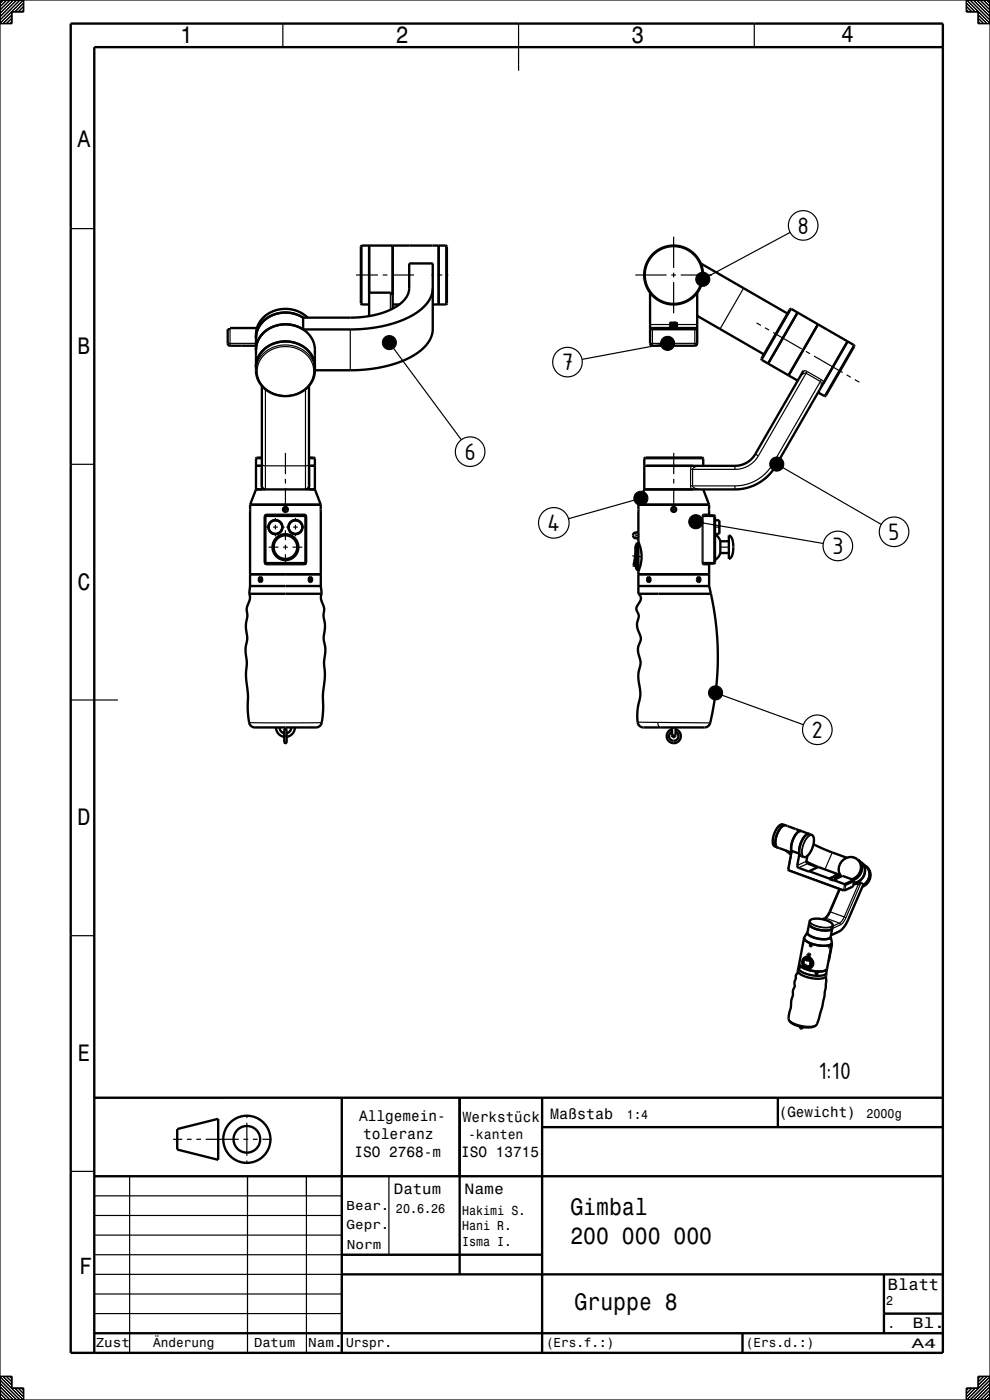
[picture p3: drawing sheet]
<svg xmlns="http://www.w3.org/2000/svg" width="210mm" height="297mm" viewBox="0 0 210 297" stroke-linecap="round" stroke-linejoin="round" font-family="sans-serif">
<!-- layer:  General  -->
<g fill="none" stroke="#000" stroke-width=".5">
<path d="M78.3 52.1v15M83.3 52.1v13.4M93 52.1v12.5M148.6 55.9l18.4 10.6M54.3 77.8a6.1 6.1 0 0 1 8-5.1 5.6 5.6 0 0 1 4.5 5.1M54.5 69.6h-5.7v.2h-.5v3l.2 .5h5.8M64.3 67.4a6.6 6.6 0 0 0-9.9 3.2l-.1 1.1M64.3 67.4l12-.1 3.1-.5 2.9-.9 2.6-1.5 1-1 .6-1 .3-1.2v-5.3h5v14.4l-.6 1.8-1.5 1.9-1.7 1.2-2 1.1-2.4 .9-3 .8-4.8 .5h-9M64.3 67.4v2.5M65.3 67.4a6.6 6.6 0 0 0-10.8 2.1l-.2 1.3v7.8a6.1 6.1 0 0 0 7.9 5.2 5.6 5.6 0 0 0 4.6-5.2v-4.4a6.1 6.1 0 0 0-7.7-5.3 5.6 5.6 0 0 0-4.8 5.3 6.1 6.1 0 0 1 8-5.2l2 .9M78.3 62.1h4.6l.3 .2 .1 .4M78.3 64.6h-1.5l-.3-.3 .1-12.1 17.9-.1 .3 .2v12l-.3 .3h-2.7"/>
<path d="M83.3 64.6h1.4M91.8 61.1l-.1 1.2-.4 .9-.6 1-1 1.1-2.5 1.8-3.4 1.4-3.2 .8-3.8 .5-12.5 .1M137.9 62.1v10.7l.2 .5h.3h9l.4-.2 .1-11M137.9 69.8h10M137.9 69.6h10M142.1 69.4l.2 .1M142.1 68.5h1.4M142.1 69.1l.2 .1M142.1 68.8l.2 .1M142.1 68.5l.2 .1M142.1 68.5h.1M142.1 69.4h.1"/>
<path d="M142.1 69.1h.1M142.1 68.8h.1M142.2 68.5h-.1M142.3 68.6v.1M142.3 68.9v.1M142.3 69.2v.1M142.3 69.5v.1M142.3 69.3l-.2 .1M142.3 69l-.2 .1M142.3 68.7l-.2 .1M143.3 68.5l-1 .1M143.5 69.4l-1.2 .1"/>
<path d="M143.5 69.1l-1.2 .1M143.5 68.8l-1.2 .1M143.5 69.5l-1.1 .1M143.5 69.1l-1.2 .2M143.5 68.8l-1.2 .2M143.5 68.5l-1.2 .2M143.5 68.7v.1M143.5 69.1h.1M143.5 69.4v.1M143.5 69.5l.2 .1M143.5 69.1l.2 .1M143.5 68.8l.2 .1"/>
<path d="M143.5 68.5l.2 .1M143.7 69.3l-1.6 .1M143.7 69l-1.6 .1M143.7 68.7l-1.6 .1M143.7 69.6h.1M143.7 69.2h.1M143.7 68.9h.1M143.7 68.6h.1M143.7 69.3l-.2 .1M143.7 69l-.2 .1M143.7 68.7l-.2 .1M143.7 69.6h-.2"/>
<path d="M143.7 69.2l-1.6 .2M143.7 68.9l-1.6 .2M143.7 68.6l-1.6 .2M143.7 69.3h.1M143.7 69h.1M143.7 68.6v.1M147.9 67l14.1 8.2M169.2 66.3l-6.3 10.8M170.4 78.6l-10.2 17.7a5 5 0 0 1-4.3 2.5h-19.2M173.5 68.8l-6.2 10.8M179.8 72.4l-5.2 9M54.3 98.8h1.2"/>
<path d="M55.5 97.1h-1l-.2 .2v6.5M55.5 81.9v21.2l.2 .4 .6 .3M56.3 82.6v.1M64.8 82.6v.1M65.5 97.1h1l.3 .2v6.5M65.5 81.9v21.2l-.2 .6-.5 .1M65.5 98.8h1.3M149.2 98.8v-1.5l-.3-.2h-12l-.2 .2v6.5M169.2 80.8l-7.7-4.5 6.2-10.8 13.5 7.8-6 10.6-.4 .1-1.3-.7M174.8 81.1l-10.2 17.7a10 10 0 0 1-8.7 5h-19.2M53 107.1v17.2M53 107.1h15"/>
<path d="M54.3 103.8h12.5M54.3 103.8l-1.3 3.3M56.2 109.4h8.6l.1 10.1h-8.6zM60 107.9h1.1M60.1 108.3h.3M60.4 108.3v-.1h-.3v.1h.5M60.6 108.3h.1M60.6 108.3v.3M66.8 103.8l1.2 3.3M68 107.1v17.2M134.8 116.7h.1M134.9 115.9l-.1 .1-.1 2-.3 2 .5 .1"/>
<path d="M135.2 115.2h.2M135.2 115.2v5.7M135.2 115.2l-.3 .3v5.2l.3 .2M135.4 112.9v1.3M135.4 114.9a7.5 7.5 0 0 1 0 6.3M135.4 107.1v5.8M135.4 112.9h-.5a.62 .62 0 0 0-.6 .7 .62 .62 0 0 0 .6 .6h.5M135.4 107.1h15M135.4 114.2v11.8M136.7 103.8l-1.3 3.3M149.2 103.8l1.2 3.3M149.5 109.3h1.9l.3 .3v9.7l-.3 .3h-1.9"/>
<path d="M150.4 107.1v2l.3 .2M150.7 119.6l-.3 .2v4.5M151.7 113.4a2.47 2.47 0 0 1 1.1 1.4M151.7 110.4l.9 .1v2.7l-.9 .1M152.8 117.3a2.47 2.47 0 0 1-1.1 1.5M152.8 114.8v2.5M152.8 117.3h1.8M152.8 114.8h1.8M154.6 113.6a1.58 1.58 0 0 1 .9 1.7 3.5 3.5 0 0 1-.6 3.2l-.3 .1zM52.9 126a3 3 0 0 1-.5 2.6l-.1 .5a7.4 7.4 0 0 1-.1 3.5v.4a7.5 7.5 0 0 1 0 3.7 9.4 9.4 0 0 0 .2 3.9 19.3 19.3 0 0 0 .2 6.6v.3a19.1 19.1 0 0 0 .4 6.2l.4 .4 .7 .2h12.9a1.42 1.42 0 0 0 1.4-1.6l.1-1.6a37.2 37.2 0 0 1 .4-7.8 16.9 16.9 0 0 1 .1-5.6 7.9 7.9 0 0 1-.2-3.7 10.9 10.9 0 0 0-.2-3.7 3.5 3.5 0 0 0-.4-3l-.1-.6 .1-.7M52.9 126h15.3M53 124.3l-.1 1.7"/>
<path d="M53 121.8h15M53 124.3h15M55 122.5a.44 .44 0 0 1 .6 .4 .44 .44 0 0 1-.6 .5l-.1-.4zM55 123.1h.1M55.1 123.2h.1M55.2 122.7l.2 .2v.2l-.2 .1M55.2 122.7h.1M55.2 122.7l-.2 .4M55.3 122.7l-.3 .4M55.3 122.7h.1M55.3 122.7v.1M55.3 122.8l-.2 .4"/>
<path d="M55.3 122.8l-.1 .4M55.3 122.8h.1M55.4 123.1l.1 .3M55.4 123.1h.2M55.4 122.8h.2M55.5 122.5l-.1 .3M65.5 123.1h.2M65.5 122.8h.2M65.6 122.5l.1 .3M65.6 122.5a.44 .44 0 0 1 .6 .4 .44 .44 0 0 1-.6 .5l-.1-.4zM65.7 122.9v.1M65.7 123.1l-.1 .3"/>
<path d="M65.8 123.1h.1M65.8 123.1v.1M65.8 123.2h.1M65.9 122.7l-.2 .2v.2l.2 .1M65.9 122.7l-.1 .4M65.9 122.7h.1M66 122.7l-.2 .4M66 122.8h.1M66.1 122.8l-.3 .4M66.1 122.8h.1M66.1 122.8l-.2 .4M68 124.3l.2 1.7"/>
<path d="M135.2 120.9h.2M135.4 126a1.25 1.25 0 0 1 .1 1.9 1.62 1.62 0 0 0-.1 2.4l.1 .5a4.2 4.2 0 0 0 .3 4.1 2.5 2.5 0 0 1-.4 2.2 6.9 6.9 0 0 0 .5 3.4v.3a9.3 9.3 0 0 0-.1 5.6 9.3 9.3 0 0 1-.5 3.9l-.1 .6a5.3 5.3 0 0 0 .3 3l.9 .4h13l.5-.1 .6-.4a60 60 0 0 0 .3-27.8M135.4 121.8h15M135.4 126h15.4M135.4 124.3h15M137.4 122.5a.44 .44 0 0 1 .6 .4 .44 .44 0 0 1-.6 .5l-.1-.4zM137.4 123.1h.1M137.4 123.2h.2M137.6 122.7l.2 .2v.2l-.2 .1M137.6 122.7h.1M137.6 122.7l-.2 .4M137.7 122.7l-.3 .4"/>
<path d="M137.7 122.7h.1M137.7 122.7v.1M137.7 122.8l-.3 .4M137.7 122.8l-.1 .4M137.7 122.8h.1M137.7 123.1l.1 .3M137.8 123.1h.2M137.8 122.8h.2M137.8 122.5l-.1 .3M147.9 123.1h.2M147.9 122.8h.2M148 122.5l.1 .3"/>
<path d="M148 122.5a.44 .44 0 0 1 .6 .5 .44 .44 0 0 1-.6 .4l-.2-.4zM148.1 122.9v.1M148.1 123.1l-.1 .3M148.1 123.1h.1M148.1 123.1l.1 .1M148.2 123.2h.1M148.3 122.7l-.2 .2v.2l.2 .1M148.3 122.7l-.2 .4M148.3 122.7h.1M148.4 122.7l-.3 .4M148.4 122.8h.1M148.4 122.8l-.2 .4"/>
<path d="M148.4 122.8l-.1 .4M150.4 124.3l.4 1.7M58.5 154.3a2.01 2.01 0 0 0 1.8 2M59.3 154.3l.2 .7 .8 .6M60.3 154.8l.4-.1 .1 .2v2.5l-.2 .2-.3-.2zM61.8 154.3l-.4 .9-.6 .4M62.5 154.3a2 2 0 0 1-1.7 2M142.5 154.7a1.5 1.5 0 0 0-.8 2.3 1.5 1.5 0 0 0 2.5 0 1.5 1.5 0 0 0-.9-2.3M142.5 155.2a1 1 0 0 0-.4 1.6 1 1 0 0 0 1.6 0 1 1 0 0 0-.4-1.6M142.5 154.3v1.6l.3 .4h.3l.2-.4v-1.6M165.8 175.4a4.4 4.4 0 0 0-1.1 4.2l.2 .2a2.3 2.3 0 0 1-.1-2.7 2.37 2.37 0 0 1 1.8-2h-.4zM166.6 175.1l-.6-.2a2.16 2.16 0 0 0-1.7 1.8 2.5 2.5 0 0 0 0 2.8l3.6 1.4"/>
<path d="M166.6 175.1l3.4 1.2M170 176.3a2.4 2.4 0 0 0-1.9 2.1l-.3 1.3 .1 .9M170 176.3l1.7 .6M170.9 177.2l.6-.3 .7 .2a1.67 1.67 0 0 1 .3 2.1 3.1 3.1 0 0 1-1.8 2.6l-.7-.2a2.31 2.31 0 0 1-.2-2.6l.6-1.1zM171.7 176.9a2.41 2.41 0 0 0-1.9 2.1l-.3 1.2 .1 .9M172.6 179.1l2.6 1.2 4.4 1.7M166.7 180.4l1.1 .9M169.6 181.1l-1.7-.5-.7 3.8 .1 .2 11.7 4.3 1.9-.8 .3-1.2M169.6 181.1l-.5 2.7 .3 .3 2.2 .7M170.6 199a3.1 3.1 0 0 0 2.6 1.5 3.6 3.6 0 0 0 3.2-.3l.1-.1M170.6 198.9l-1.2 6.4a2.35 2.35 0 0 0 2 1.4 4.4 4.4 0 0 0 3.8-.1l1.3-6.5M170.6 198.8v.2a3 3 0 0 0 2.6 1.5 3.7 3.7 0 0 0 3.2-.3l.1-.1"/>
<path d="M170.6 198.8v.1M171 182.8l2.6 1.1M171.3 181.6l-.2 1.1 .1 .4 2.3 .9M171.3 197.8l-.7 1M171.6 184.8l4.3 1.6M171.6 196a2.58 2.58 0 0 0 2.4 1.3 2.41 2.41 0 0 0 2.5-.4M171.6 196l.2-.7a2.28 2.28 0 0 1 2.3-.3 2.83 2.83 0 0 1 2.5 1.2l-.1 .7M171.6 196l-.3 1.8a2.6 2.6 0 0 0 2.3 1.4 2.41 2.41 0 0 0 2.6-.4l.3-1.9M173.6 183.9l-2 .9M173.6 183.9l4.3 1.6M175.9 186.5l.9 .2M175.9 186.4v.1"/>
<path d="M176.2 198.7l.3 1.2M176.5 199.9v.2M176.5 199.9h.1M176.5 200h.1M176.8 186.7l2.4 .9M177 186.1v.1M177 186.1h.1M177 186.2h.1M177 186.1l.4 .1M177 186h.1M177 186v.1M177 186l.4 .1"/>
<path d="M177 186.2l.4 .1M177 186.2h.2M177 185.9l-1.1 .5M177 185.9h.1M177 185.9l.4 .1M177 185.8h.1M177.1 185.8h.1M177.1 186.1h.1M177.1 185.8l.1 .1M177.1 185.9l-1.2 .6M177.1 185.9l-.1 .1M177.1 185.9l.1 .1"/>
<path d="M177.1 185.9h.1M177.1 185.9v.1M177.1 186.1l.1 .1M177.1 185.8l-.1 .1M177.1 185.6v.1M177.1 186h.1M177.1 185.7h.1M177.1 185.8v.1M177.1 185.7v.1M177.1 185.7l.3 .1M177.1 185.6h.1M177.1 185.9h.5"/>
<path d="M177.1 185.6l.5 .1M177.2 186.1h.2M177.2 186.2l.2 .1M177.2 186.1l.2 .1M177.2 185.9h.3M177.2 185.9h.4M177.2 186h.4M177.2 185.9h.2M177.4 185.8h.2M177.5 186.3h-.1M177.5 186.3h.1M177.5 186.2h-.3"/>
<path d="M177.5 186.2v.1M177.5 186.1h-.1M177.5 186.1l-.1 .1M177.5 186.2h.1M177.5 186.2l-.3 .1M177.5 186h-.3M177.6 186h-.2M177.6 186.1l-.1 .1M177.6 185.9h-.1M177.6 185.9h-.2M177.6 185.8h-.2M177.6 186h-.1"/>
<path d="M177.6 186.2h-.2M177.6 186.1h-.1M177.6 186.1h-.2M177.6 186.1v.1M177.6 186.2l-.1 .1M177.6 186.2h.1M177.6 186h.1M177.6 185.7v.1M177.6 185.8h.1M177.6 186v.1M177.6 185.9h.1M177.6 185.7l.1 .1"/>
<path d="M177.7 185.9h.1M177.7 185.9l-.1 .1M177.7 185.8h.1M177.7 185.8l-.1 .1M177.8 185.6l-.2 .1M177.8 185.6l.8 .3M177.8 185.5l.5 .2M177.9 185.5l-.1 .1M177.9 185.5l-.4 .1M178.1 188.6l-2.3 5.2-.6 .8-.7 .4M179.2 187.6l-.1 .1M181.1 187.6l.7-.1 .7-.3-.5 .5"/>
<path d="M181.1 186.8l.1 .1M181.1 186.8l-2 .9M181.1 186.7v.1M181.1 186.7l-1.9 .9M181.1 186.7l-2.4-.9-1.9 .9M181.2 186.9l-1.8 .8h-.3M182 182.4a2.52 2.52 0 0 1-1 4.3M182.7 183a2.54 2.54 0 0 1 .6 2.7 2.54 2.54 0 0 1-2.2 1.6M182.7 183l-1-.9-.9-.3-1.1 .2-1 .6a2.55 2.55 0 0 0-.4 3.2M182.7 183l1 .8M183.1 187.8l-3.2 7.4a4.9 4.9 0 0 1-2 2.5l-1.6 .7M183.2 187.7l-.1 .1"/>
<path d="M183.7 183.8a2.48 2.48 0 0 1-.5 3.9M183.7 183.8l.7 .8 .3 1.1a2.7 2.7 0 0 1-1.8 2.4M183.7 183.8a2.47 2.47 0 0 1-.5 3.9M169.3 206.2l-.1 .1a1.87 1.87 0 0 0-.5 1.5l-.2 .7a2.17 2.17 0 0 1-.3 1.7v1l-.3 1-.1 1.5-.3 1a1.84 1.84 0 0 0 .1 2.1l1.1 .7 1.6 .4h1.6l1.1-.3a2.08 2.08 0 0 0 .7-1.6l1.2-4.7 .4-3.1-.1-1.1M169.4 205.3a1.11 1.11 0 0 0 .9 1.7 5.4 5.4 0 0 0 4.8 .2l.1-.1M169.5 205.2h.1M169.5 205.2v.1M169.5 205.1v.1M169.5 205.1l.1-.1v.2M169.5 205.3h.1M169.5 205.1l.1 .2M169.5 205.1h.1"/>
<path d="M169.5 204.4a2.75 2.75 0 0 0 2.5 1.5 4 4 0 0 0 3.4-.3v-.1a2.26 2.26 0 0 1-2.3 .6 4.6 4.6 0 0 1-3.6-1.5zM169.6 205.1h.1M169.6 205.1l-.1 .1M169.6 205.1l-.1 .2M169.6 205.2h.1M169.6 205.1v.1M169.6 205.2v.2l-.1-.2M169.8 217.8a.3 .3 0 0 0 .2 .4 .3 .3 0 0 0 .3-.3M169.9 217.8l.1 .2M170 218h.1M170.1 217.9l-.1 .1M170.6 203.4a1 1 0 0 1 1.4 .6 1 1 0 0 1-.8 1.3 1.13 1.13 0 0 1-.6-1.9z"/>
<path d="M170.8 203.2a1.16 1.16 0 0 1 1.4 .6 1.16 1.16 0 0 1-.5 1.5M170.8 203.2a1.17 1.17 0 0 1 1.3 .6 1.17 1.17 0 0 1-.4 1.5M170.8 203.2a1.17 1.17 0 0 0-.4 1.5 1.17 1.17 0 0 0 1.3 .6M170.8 203.1a1.27 1.27 0 0 0-.5 1.6 1.27 1.27 0 0 0 1.5 .7M170.8 203.1a1.27 1.27 0 0 1 1.5 .7 1.27 1.27 0 0 1-.5 1.6M170.8 203.1a1.25 1.25 0 0 1 1.5 .6 1.25 1.25 0 0 1-.5 1.7M170.8 203.5l-.3 .5M170.9 203.5h-.1M170.9 203.5a.87 .87 0 0 0-.5 .8 .87 .87 0 0 0 .6 .7h.7M171 204.9h.1M171 204.7v.2M171.2 203.7l.1 .1"/>
<path d="M171.2 203.6v.1M171.3 203.6h-.1M171.3 203.6l.1 .1M171.3 203.6v.2M171.3 203.6h.1M171.3 203.8h.1M171.3 203.6v.1M171.3 202.4l.4-.1 .1 .4-.4 .1-.1-.1zM171.3 203.7h.1M171.3 203.5a.8 .8 0 0 1 .7 .9 .8 .8 0 0 1-.9 .7M171.4 203.7l-.1 .1M172 200.3l.1 .4z"/>
<path d="M172.1 200.7h.1M173 206.6h.2M173.1 206.4v.1M173.1 206.4h-.1M173.1 206.5v.1M173.1 206.6h.1M173.2 206.3v.1M173.3 206.4v.1M173.3 206.4l-.2 .2M173.3 206.4l-.2 .1M173.3 206.5h.1M173.3 206.5l-.2 .1"/>
<path d="M173.3 206.3v.2M175.3 206.4l-.1 .7M176 200.6v.4zM176.5 200.1l-.8 3.8M37.6 239.5l8.7-2.1v8.6l-8.7-2.1zM97.5 232.9v16.6"/>
<circle cx="142.9" cy="58.3" r="6.2"/>
<circle cx="58.4" cy="111.8" r="1.45"/>
<circle cx="58.4" cy="111.8" r="1.5"/>
<circle cx="60.5" cy="108.1" r=".52"/>
<circle cx="60.5" cy="116.1" r="2.5"/>
<circle cx="60.5" cy="116.1" r="2.75"/>
<circle cx="62.7" cy="111.8" r="1.5"/>
<circle cx="62.7" cy="111.8" r="1.45"/>
<circle cx="142.9" cy="108.1" r=".52"/>
<circle cx="172" cy="200.5" r=".2"/>
<circle cx="173.2" cy="206.5" r=".19"/>
<circle cx="52.4" cy="241.7" r="2.83"/>
<circle cx="52.4" cy="241.7" r="5"/>
</g>
<g fill="none" stroke="#000" stroke-width=".25">
<path d="M75.5 58.3h4.7M76.8 52.1v12.5M81.2 58.3h1M83.2 58.3h4.6M91.5 58.3h.3M92.8 58.3h1M94.5 52.1v12.5M94.8 58.3h.3M134.8 58.3h6.6M142.4 58.3h1M142.9 50.2v6.6M142.9 57.8v1"/>
<path d="M142.9 59.8v6.7M144.4 58.3h6.6M167.6 49.3l-18.5 9.9M48.3 72.8h6M48.8 69.8v3.5M54.3 78.6a6.1 6.1 0 0 1 7.8-5.3 5.6 5.6 0 0 1 4.7 5.3M56.1 75.3a6.4 6.4 0 0 1 10.3 2.1 5.3 5.3 0 0 1-5.4 6.5 5.6 5.6 0 0 1-6.4-5.9l.5-1.5zM65.2 67.4a6.7 6.7 0 0 0-10.6 2l-.3 1.6M74.3 69.9v8.6M82.6 72.7l15.3 20.6M82.8 62.1v3.6M137.9 72.8h10"/>
<path d="M137.9 68.8h4.3M138.4 69.8v3.5M141.6 72.8l-18.1 3.4M142.1 69.4l.2 .1M142.1 69.1l.2 .1M142.1 68.8l.2 .1M142.1 68.5l.2 .1M142.3 69.4l.2 .1M142.3 69.1l.2 .1M142.3 68.8l.2 .1M142.4 68.5h.1M142.5 69.6h-.1"/>
<path d="M142.5 69.3l-.2 .1M142.5 68.9l-.2 .1M142.5 68.6l-.2 .1M142.9 68.5h.1M142.9 68.6v.2M142.9 68.9v.2M142.9 69.2v.3M142.9 69.5v.1M143.3 69.5l.1 .1M143.3 69.2l.2 .1M143.3 68.9l.2 .1M143.3 68.5l.2 .1"/>
<path d="M143.5 69.3l-.2 .1M143.5 69l-.2 .1M143.5 68.7l-.2 .1M143.5 69.5l.2 .1M143.5 69.1l.2 .1M143.5 68.8l.2 .1M143.5 68.5l.2 .1M143.6 68.8h4.3M147.4 69.8v3.5M157.7 61.1l-5 8.7M160.5 68.5l.9 .5M162.3 69.5l.8 .5"/>
<path d="M164 70.5l6.1 3.5M167.9 65.6l-6.3 10.8M170.4 78.6l.8 .2M170.9 74.5l.9 .5M171 79.2a1.45 1.45 0 0 0-1.4 1M171 79.2l-10.1 17.5M171 79.2l3 1.7M171.2 78.8l-.2 .4M171.2 78.8l3 1.8M172.7 75.5l6 3.5M179.6 79.5l.9 .5M181.1 73.2l-6.3 10.8"/>
<path d="M54.3 97.3h1.2M55.4 99.6h.1M55.4 99.6v3.5M55.5 98.9l-.1 .7M55.5 98.4l.2 .3 .6 .1h8.5l.5-.1 .2-.3M56.2 82.5l.1 .2v21.1M60.5 96.1v4.5M64.9 82.5l-.1 .2v21.1M65.5 98.9l.2 .7M65.5 97.3h1.3M65.5 99.6h.2M65.7 99.6v3.5"/>
<path d="M136.7 97.3h12.5M142.9 96.1v4.5M146.5 99.6h9.4M146.5 99.6v3.5M146.7 98.8l-.2 .8M148.5 98.8a1.59 1.59 0 0 0-1.6 .8v3.5a1.44 1.44 0 0 0 1.6 .7M155.9 98.8v.8M160.2 96.3l.7 .4M160.9 96.7a5.8 5.8 0 0 1-5 2.9M163.9 98.4a9.3 9.3 0 0 1-8 4.7M163.9 98.4l.7 .4M164.8 98.5l22.1 12.8"/>
<path d="M174 80.9a1.57 1.57 0 0 1-.1 1.8M174 80.9l-10.1 17.5M174.2 80.6l.6 .5M174.2 80.6l-.2 .3M181.3 80.5l1 .6M53 108.1h.1M55.4 103.1l.2 .7M55.4 103.1h.1M56.1 119.3l.1 .4 .4 .1M56.1 119.3h8.9M56.1 109.6v9.7M56.1 109.6h8.9"/>
<path d="M56.5 111.8h.4M56.6 109.1l-.2 .2v10.3l.2 .2M56.6 109.1l-.4 .2-.1 .3M56.6 119.8h7.9M56.6 109.1h7.9M57 116.1h2M57.9 111.8h1M58.4 109.9v.4M58.4 111.3v1M58.4 113.3v.5M59.9 108.1h1.3M59.9 111.8h.5"/>
<path d="M60 116.1h1M60.5 101.6v1M60.5 103.6v5.2M60.5 112.5v2.1M60.5 115.6v1M60.5 117.6v2M60.7 111.8h.5M62 116.1h2.1M62.2 111.8h1M62.7 109.9v.4M62.7 111.3v1M62.7 113.3v.5"/>
<path d="M64.2 111.8h.4M64.5 109.1l.2 .2v10.3l-.2 .2M64.5 109.1l.4 .1 .1 .4M65 119.3l-.1 .3-.4 .2M65 109.6v9.7M65.5 103.1h.2M65.7 103.1l-.2 .7M68 108.1h.1M134.1 117.9l1.1 .1M134.8 118.1h1.4M134.8 116.5h.1M134.8 115.9v2.2l-.4 1.9"/>
<path d="M134.8 115.9h.1M134.8 113.6h.7M134.9 112.9h.1M134.9 112.9v1.3M135.4 108.1h.1M135.9 105.7l-15.3 4.3M142.2 108.1h1.4M142.9 101.6v1M142.9 103.6v5.2M146.5 103.1l.2 .7M146.5 103.1h9.4M147.6 110.7l27 4.6"/>
<path d="M148.9 119.3l.1 .4 .3 .1M148.9 119.3h2.8M148.9 109.6h2.8M148.9 109.6v9.7M149.3 109.1l.2 .2-.4 .3v9.7l.4 .3-.2 .2M149.3 109.1l-.3 .1-.1 .4M149.3 119.8h1.1M149.3 109.1h1.1M150.4 108.1h.1M151.4 109.3v10.3M151.6 111.8h1.1M152.5 110.4v2.9"/>
<path d="M152.6 116.1h2.2M155.9 103.1v.7M52.8 153.3h15.5M60.2 156.2h.6M135.3 153.2l4.2 .1M139.5 153.3a.95 .95 0 0 0 .6 1M139.5 153.3l11.2 .1M141.3 156.2h.1M142.4 156.2h1M142.5 154.3h.9M142.9 154.5v.2M142.9 155.7v1"/>
<path d="M142.9 157.7v.1M144.4 156.2h.1M151.8 147l18.6 6.7M166.1 174.9a2.41 2.41 0 0 0-1.8 2.1 2.26 2.26 0 0 0 .1 2.6M171.3 177.7a.69 .69 0 0 1 .9-.5 .69 .69 0 0 1 .4 .9 4.2 4.2 0 0 1-1.8 3.7 .92 .92 0 0 1-.6-1.4l.4-1.6zM172.2 177.1a2.41 2.41 0 0 0-1.9 2.1 2.26 2.26 0 0 0 .2 2.6M167.2 184.4l.1 .1M167.3 184.5v.2M167.3 184.5l11.6 4.3M168 180.5l-.7 4M171.1 182.7l-2 .9M171.3 183.2l-1.9 .9"/>
<path d="M171.7 195.4a2.59 2.59 0 0 0 2.4 1.4 2.4 2.4 0 0 0 2.5-.4M172 195.2a4.6 4.6 0 0 1 4.6 .9v.2a3.1 3.1 0 0 1-3.2 .2l-1.1-.5a.51 .51 0 0 1-.3-.8zM175.2 194.8l2.9 1M175.2 194.8l-.6 .2M175.2 194.8h-.2M176 193.4l.2 .1M176.2 193.5l-.5 .8-.5 .5M176.2 193.5l2.9 1M176.3 198.4h.1M176.5 180.8l-1.5 3.6M177 186.1h.1M177.1 185.9l-.1 .1"/>
<path d="M177.1 185.8h.1M177.1 185.7h.1M177.1 185.9h-.1M177.1 186.2h.1M177.2 185.6h-.1M177.2 186.1h.1M177.2 186.2h-.1M177.2 185.9h.1M177.2 185.9v.2M177.2 185.8h.1M177.3 185.8l-.1 .1M177.4 186.2v.1"/>
<path d="M177.4 186.1h.1M177.4 186.1v.1M177.4 186h.1M177.5 185.9h-.1M177.5 185.8v.1M177.5 186.2h.1M177.5 186l.1 .1M177.6 185.9v.1M177.6 185.8v.1M177.6 186.1h.1M177.6 185.9h.1M177.6 185.7l.1 .1"/>
<path d="M178 197.5l-.1 .2M178 197.5l-1.7 .8M178.1 195.8l-1.5 .7-.1 .4M178.1 195.8l.2 .4M178.2 188.7l-2 4.8M178.3 196.2l-1.8 .8M178.5 185.8a2.4 2.4 0 0 1 .3-3.2 2.4 2.4 0 0 1 3.3 .1 2.49 2.49 0 0 1-1.6 3.8M178.9 188.8l.1 .1M178.9 188.8h.3M179.1 194.5l.3 .2M179.1 194.5l-.5 .9-.5 .4M179.1 187.7l-.2 1.1"/>
<path d="M179.2 188.8l-.1 .1M179.4 187.7l-.2 1.1M179.4 194.7l-.5 .9-.6 .6M179.9 195.1a4.8 4.8 0 0 1-1.9 2.4M179.9 195.1h.1M181 188l-1.8 .8M181 188l-.1 .1M181 188h.1M181.2 186.9l-.2 1.1M181.8 182.3a2.52 2.52 0 0 1-1.1 4.2M182.5 187.2h.2M182.6 187.3l-.6 .4-2.9 6.8"/>
<path d="M182.6 187.3l-3.2 7.4M182.6 187.3l.5 .4M182.7 187.2l-.1 .1M182.7 187.2l.5 .4M183.1 187.7v.1M183.1 187.7l-3.2 7.4M183.2 187.6v.1M183.2 187.6l-.1 .1M183.9 183.9a2.51 2.51 0 0 1-1 4.2M167.3 216l.3 .6 .8 .4a8.4 8.4 0 0 0 3.6 .7M170.9 203.5a.83 .83 0 0 1 1 .6 .83 .83 0 0 1-.5 1M171 205h.1"/>
<path d="M171.4 202.4l.3 .1-.1 .3M172 217.7l-.2 .3M173.3 217.2l-.4 .4-.9 .1M175.8 203.8v.1M175.8 203.8h.1M176.4 200.1l.1 .1M176.5 200.2l-.7 3.6M176.5 200.2h-.1M176.5 200.2h.1M52.4 236.5v.7M52.4 238.2v7M36.7 241.7h2"/>
<path d="M39.6 241.7h1.1M41.6 241.7h1.1M43.6 241.7h7.1M51.7 241.7h.9M52.4 246.2v.7M53.7 241.7h.9M55.7 241.7h1.9"/>
<circle cx="142.9" cy="58.3" r="6"/>
<circle cx="170.4" cy="47.8" r="3.1"/>
<circle cx="120.4" cy="76.8" r="3.1"/>
<circle cx="99.7" cy="95.8" r="3.1"/>
<circle cx="58.4" cy="111.8" r="1.35"/>
<circle cx="62.7" cy="111.8" r="1.35"/>
<circle cx="117.5" cy="110.9" r="3.2"/>
<circle cx="177.7" cy="115.8" r="3.1"/>
<circle cx="189.7" cy="112.8" r="3.1"/>
<circle cx="173.4" cy="154.8" r="3.1"/>
<circle cx="171.1" cy="204.3" r=".75"/>
</g>
<!-- layer:  Basic Geometry  -->
<g fill="none" stroke="#000" stroke-width=".25">
<path d="M0 0v297h210v-297M0 0h210M0 0h.1M.7 0l-.7 .7M1.4 0l-1.4 1.4M2.1 0l-2.1 2.1M2.5 3.2l-1.8 1.8M2.5 3.9l-1.1 1.1M2.5 4.6l-.4 .4M2.8 0l-2.8 2.8M3.5 0l-3.5 3.6M4.3 0l-4.3 4.3"/>
<path d="M5 0v2.5h-2.5v2.5h-2.5zM5 .7l-1.8 1.8M5 1.4l-1.1 1.1M5 2.1l-.4 .4M60 5v5M110 5v10M160 5v5M205 0v2.5h2.5v2.5h2.5M205 .7l1.8 1.8M205 1.4l1.1 1.1M205 2.1l.4 .4M205 0l5 5"/>
<path d="M205.8 0l4.2 4.2M206.5 0l3.5 3.5M207.2 0l2.8 2.8M207.5 3.2l1.8 1.8M207.5 3.9l1.1 1.1M207.5 4.6l.4 .4M207.9 0l2.1 2.1M208.6 0l1.4 1.4M209.3 0l.7 .7M210 0h.1M15 48.5h5M15 98.5h5"/>
<path d="M15 148.5h10M15 198.5h5M20 232.9h27.5M200 232.9v54.1h-180M15 248.5h5M20 257.9h52.5M20 253.7h52.5M27.5 249.5v37.5M52.5 249.5v37.5M65 249.5v37.5M82.5 249.5v16.7M20 266.2h77.5"/>
<path d="M20 274.5h52.5M20 270.3h52.5M20 262h52.5M20 278.7h52.5M0 292h2.5v2.5h2.5v2.5M0 296.3l.7 .7M0 295.6l1.4 1.4M0 294.9l2.1 2.1M0 294.2l2.8 2.8M0 293.5l3.5 3.5M0 292.8l4.2 4.2M0 292.1l4.9 4.9"/>
<path d="M.7 292l1.8 1.8M1.4 292l1.1 1.1M2.1 292l.4 .4M3.2 294.5l1.8 1.8M3.9 294.5l1.1 1.1M4.6 294.5l.4 .4M205.4 294.5l-.4 .4M206.1 294.5l-1.1 1.1M206.9 294.5l-1.9 1.9M207.9 292l-.4 .4M208.6 292l-1.1 1.1M209.4 292l-1.9 1.9"/>
<path d="M210 292h-2.5v2.5h-2.5v2.5M210 296.3l-.7 .7M210 295.6l-1.4 1.4M210 294.9l-2.1 2.1M210 294.2l-2.8 2.8M210 293.5l-3.5 3.5M210 292.8l-4.2 4.2M210 292.1l-4.9 4.9"/>
</g>
<g fill="none" stroke="#000" stroke-width=".5">
<path d="M15 5h185v282h-185zM200 10h-180v277M20 232.9h180M72.5 232.9v54.1M97.5 232.9v37.4M115 232.9v54.1M115 239.1h85M165 232.9v6.2M20 249.5h180M72.5 266.2h42.5M72.5 270.3h127.5M187.5 270.3v12.5"/>
<path d="M187.5 278.7h12.5M20 282.8h180M157.5 282.8v4.2"/>
</g>
<!-- layer:  General  -->
<g fill="#000" stroke="#000" stroke-width=".21">
<circle cx="149.1" cy="59.2" r="1.5"/>
<circle cx="82.6" cy="72.7" r="1.5"/>
<circle cx="141.6" cy="72.8" r="1.5"/>
<circle cx="164.8" cy="98.5" r="1.5"/>
<circle cx="135.9" cy="105.7" r="1.5"/>
<circle cx="147.6" cy="110.7" r="1.5"/>
<circle cx="151.8" cy="147" r="1.5"/>
</g>
<g font-size="5.4">
<text x="169.1" y="49.6">8</text>
<text x="119.1" y="78.6">7</text>
<text x="98.5" y="97.6">6</text>
<text x="116.1" y="112.7">4</text>
<text x="176.5" y="117.6">3</text>
<text x="188.4" y="114.6">5</text>
<text x="172.1" y="156.6">2</text>
<text x="173.6" y="228.9">1:10</text>
</g>
<g font-size="5">
<text x="38.2" y="9.1">1</text>
<text x="84" y="9.1">2</text>
<text x="133.9" y="9.1">3</text>
<text x="178.4" y="9">4</text>
<text x="16.5" y="31.1">A</text>
<text x="16.5" y="75.1">B</text>
<text x="16.5" y="125.1">C</text>
<text x="16.5" y="175.1">D</text>
<text x="16.5" y="225.1">E</text>
<text x="121" y="257.8">Gimbal</text>
<text x="121" y="263.8">200 000 000</text>
<text x="16.8" y="270.4">F</text>
<text x="121.9" y="277.9">Gruppe 8</text>
</g>
<text font-size="3.5" x="188.3" y="273.7">Blatt</text>
<g font-size="3.2">
<text x="76.2" y="237.8">Allgemein-</text>
<text x="116.7" y="237.5">Maßstab</text>
<text x="75.2" y="245.6">ISO 2768-m</text>
<text x="77" y="241.6">toleranz</text>
<text x="97.8" y="245.4">ISO 13715</text>
<text x="83.5" y="253.2">Datum</text>
<text x="98.5" y="253.2">Name</text>
<text x="193.6" y="281.7">Bl.</text>
</g>
<g font-size="3.1">
<text x="98.2" y="238">Werkstück</text>
<text x="165.2" y="236.9">(Gewicht)</text>
</g>
<g font-size="2.9">
<text x="99.3" y="241.7">-kanten</text>
<text x="193.4" y="285.9">A4</text>
</g>
<g font-size="2.8">
<text x="133" y="237.3">1:4</text>
<text x="183.8" y="237.2">2000g</text>
<text x="73.5" y="256.7">Bear.</text>
<text x="84" y="257.3">20.6.26</text>
<text x="98" y="257.7">Hakimi S.</text>
<text x="73.5" y="260.7">Gepr.</text>
<text x="98" y="261">Hani R.</text>
<text x="73.6" y="264.9">Norm</text>
<text x="98" y="264.3">Isma I.</text>
<text x="188" y="276.9">2</text>
<text x="188.3" y="281.7">.</text>
<text x="20.3" y="285.7">Zust</text>
<text x="32.5" y="285.8">Änderung</text>
<text x="53.9" y="285.7">Datum</text>
<text x="65.4" y="285.7">Nam.</text>
<text x="73.4" y="285.8">Urspr.</text>
<text x="115.8" y="285.8">(Ers.f.:)</text>
<text x="158.2" y="285.8">(Ers.d.:)</text>
</g>
</svg>
